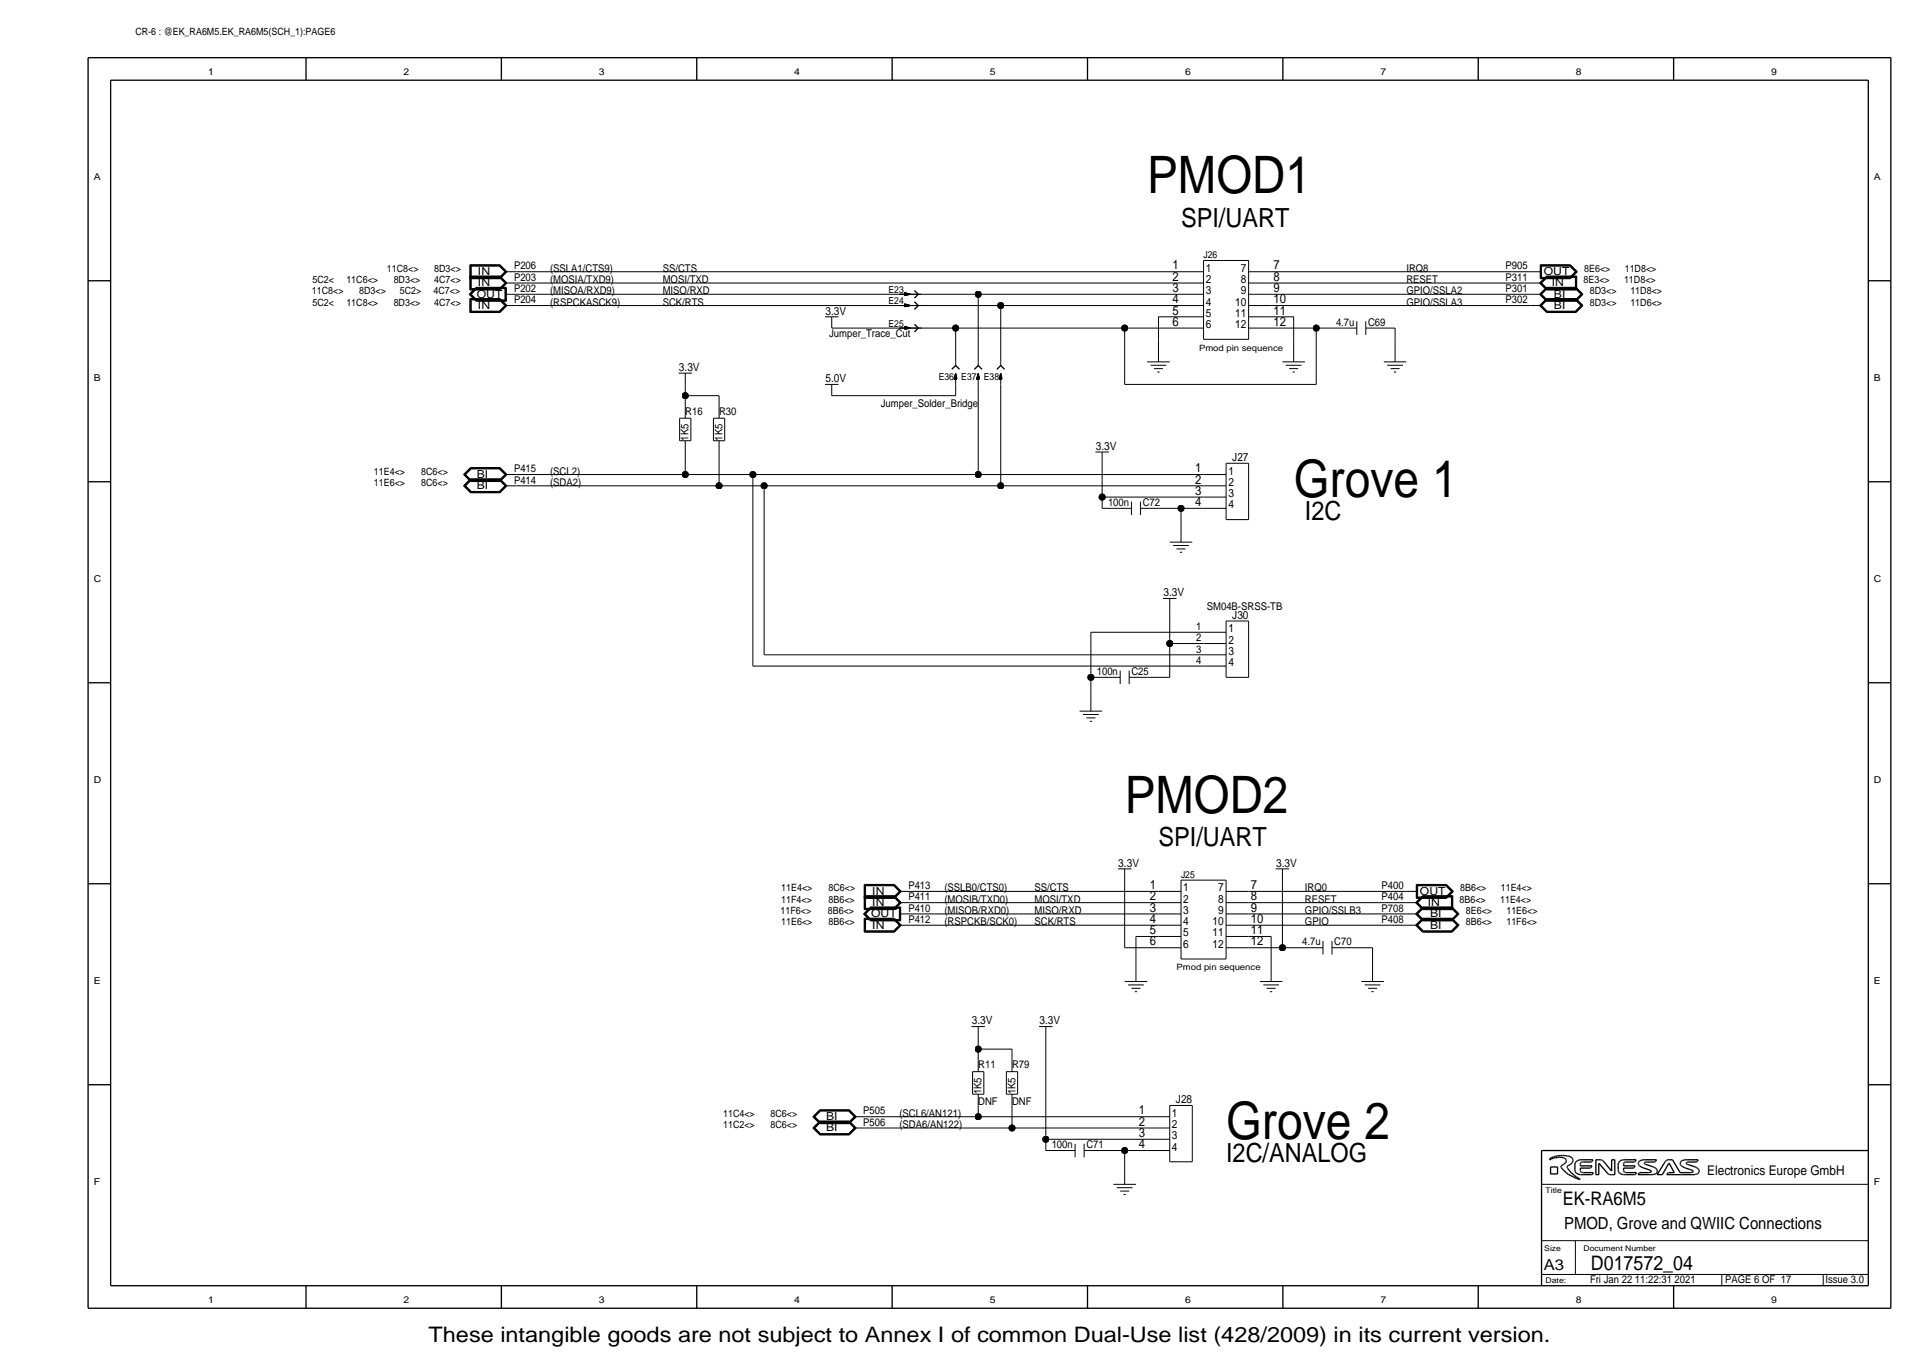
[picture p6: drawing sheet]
<svg xmlns="http://www.w3.org/2000/svg" width="433mm" height="309mm" viewBox="0 0 433 309" stroke-linecap="round" stroke-linejoin="round" font-family="sans-serif">
<g fill="none" stroke="#000" stroke-width=".23">
<path d="M105.9 59.7v3.1zM105.9 59.7h6.8zM106 59.8h6.7zM106 59.8v2.9zM106.1 59.9h6.5zM106.1 59.9v2.7zM106.2 60h6.4zM106.2 60v2.5zM112.6 60l1.2 1.3zM112.6 59.9l1.4 1.4zM112.7 59.8l1.4 1.5zM112.7 59.7l1.6 1.6z"/>
<path d="M271.3 58.7h10.2zM271.3 58.7v17.8zM281.5 58.7v17.8zM347.2 59.7h6.8zM347.2 59.7v3.1zM347.3 59.8h6.7zM347.3 59.8v2.9zM347.4 59.9h6.5zM347.4 59.9v2.7zM347.5 60h6.4zM347.5 60v2.5zM353.9 60l1.2 1.3z"/>
<path d="M353.9 59.9l1.4 1.4zM354 59.8l1.4 1.5zM354 59.7l1.6 1.6zM105.8 66.3l1.5-1.5zM105.8 66.3l1.5 1.6zM105.9 66.3l1.5 1.5zM105.9 66.3l1.5-1.4zM105.9 62.2v3.2zM105.9 65.4h6.8zM105.9 62.2h6.8zM105.9 67.3v3.2zM105.9 70.5h6.8z"/>
<path d="M105.9 67.3h6.8zM105.9 62.8h6.8zM106 62.3h6.7zM106 62.3v3zM106 65.3h6.7zM106 67.4h6.7zM106 67.4v3zM106 70.4h6.7zM106 62.7h6.7zM106.1 66.3l1.3-1.3zM106.1 66.3l1.3 1.4zM106.1 62.4h6.5z"/>
<path d="M106.1 62.4v2.8zM106.1 65.2h6.5zM106.1 67.5h6.5zM106.1 67.5v2.8zM106.1 70.3h6.5zM106.1 62.6h6.5zM106.2 66.3l1.3 1.3zM106.2 62.5h6.4zM106.2 62.5v2.6zM106.2 65.1h6.4zM106.2 67.6h6.4zM106.2 67.6v2.6z"/>
<path d="M106.2 70.2h6.4zM107.3 64.8h6.8zM107.3 67.9h6.8zM107.4 64.9h6.6zM107.4 67.8h6.6zM107.4 65h6.5zM107.4 67.7h6.5zM107.5 65.1l-1.3 1.2zM107.5 65.1h6.3zM107.5 67.6h6.3zM112.6 62.5l1.2 1.3zM112.6 65.1l1.2-1.3z"/>
<path d="M112.6 67.6l1.2 1.3zM112.6 70.2l1.2-1.3zM112.6 62.5l1.2-1.2zM112.6 62.4l1.4 1.4zM112.6 65.2l1.4-1.4zM112.6 67.5l1.4 1.4zM112.6 70.3l1.4-1.4zM112.6 62.6l1.4-1.3zM112.7 62.3l1.4 1.5zM112.7 67.4l1.4 1.5zM112.7 62.7l1.4-1.4zM112.7 62.2l1.6 1.6z"/>
<path d="M112.7 65.4l1.6-1.6zM112.7 67.3l1.6 1.6zM112.7 70.5l1.6-1.6zM112.7 62.8l1.6-1.5zM113.8 66.3h2.6zM113.8 65.1v2.5zM113.8 63.8h2.6zM113.8 68.9h2.6zM113.8 61.3h2.6zM113.9 65v2.7zM114 64.9v2.9zM114.1 64.8v3.1z"/>
<path d="M114.1 63.8l-1.4 1.5zM114.1 68.9l-1.4 1.5zM116.4 63.8h149.8zM116.4 66.3h86.3zM116.4 68.9h86.3zM116.4 61.3h149.8zM186 71.4h3zM187.5 74h15.2zM187.5 71.4v2.6zM202.7 74h5.1zM202.7 68.9h5.1zM202.7 66.3h5.1z"/>
<path d="M202.7 74h2.6zM202.7 68.9h2.6zM202.7 66.3h2.6zM203.9 73.6v.7zM203.9 73.6l1.4 .4zM203.9 68.5v.7zM203.9 68.5l1.4 .4zM203.9 65.9v.7zM203.9 65.9l1.4 .4zM204 73.6v.6zM204 74.3l1.3-.3zM204 68.5v.6z"/>
<path d="M204 69.2l1.3-.3zM204 66v.6zM204 65.9v.7zM204 66.6l1.3-.3zM204 74.2l.4-.2zM204 74.2l1-.2zM204 74.2l.6-.2zM204 74.2l.7-.1zM204 74h.8zM204 73.9h.6zM204 73.8l.9 .1zM204 73.7l1 .2z"/>
<path d="M204 69.1l.4-.2zM204 69.1l1-.2zM204 69.1l.6-.2zM204 69.1l.7-.1zM204 68.9h.8zM204 68.8h.6zM204 68.7l.9 .1zM204 68.6l1 .2zM204 65.9v.6zM204 66v.5zM204 66.5l.4-.1zM204 66.5l1-.2z"/>
<path d="M204 66.6l.6-.2zM204 66.6l.7-.2zM204 66.4l.8-.1zM204 66.2l.6 .1zM204 66.1l.9 .2zM204 66l1 .3zM204.1 73.9l.3 .1zM204.1 74l1-.1zM204.1 74.1h.1zM204.1 74h.1zM204.1 73.7h.2zM204.1 73.6v.6z"/>
<path d="M204.1 74.1h.3zM204.1 74h.7zM204.1 74.1l.8-.1zM204.1 73.9h.3zM204.1 73.8l.6 .1zM204.1 73.7l.9 .2zM204.1 68.8l.3 .1zM204.1 68.9l1-.1zM204.1 69h.1zM204.1 68.9h.1zM204.1 68.6h.2zM204.1 68.5v.6z"/>
<path d="M204.1 69h.3zM204.1 68.9h.7zM204.1 69l.8-.1zM204.1 68.8h.3zM204.1 68.7l.6 .1zM204.1 68.6l.9 .2zM204.1 66.3l.3 .1zM204.1 66.3h1zM204.1 66.4h.1zM204.1 66l.2 .1zM204.1 66v.5zM204.1 66.5l.3-.1z"/>
<path d="M204.1 66.4h.7zM204.1 66.4h.8zM204.1 66.3h.3zM204.1 66.2l.6 .1zM204.1 66.1l.9 .2zM204.1 74h.1M204.2 73.8h.1M204.1 68.9h.1M204.2 68.7h.1M204.1 66.4h.1M204.2 66.1h.1M204.2 74v.1z"/>
<path d="M204.2 68.9v.1zM204.2 66.3v.2zM204.4 73.9h.7zM204.4 68.8h.7zM204.4 66.3h.7zM204.7 74.1l.4-.1zM204.7 69l.4-.1zM204.7 66.4l.4-.1zM207.8 74h7.6zM207.8 66.3h12.7zM207.8 68.9h17.8zM215.4 74h38.1z"/>
<path d="M215.4 74v7.6zM220.5 66.3h45.7zM220.5 66.3v15.3zM225.6 68.9h40.6zM225.6 68.9v12.7zM253.5 74v12.7zM253.5 74h12.7zM261.2 71.4h5zM261.2 71.4v5.1zM261.2 76.5v5.1zM266.2 74h5.1zM266.2 71.4h5.1z"/>
<path d="M266.2 68.9h5.1zM266.2 66.3h5.1zM266.2 63.8h5.1zM266.2 61.3h5.1zM271.3 76.5h10.2zM281.5 74h5.1zM281.5 71.4h5.1zM281.5 68.9h5.1zM281.5 66.3h5.1zM281.5 63.8h5.1zM281.5 61.3h5.1zM286.6 68.9h58.4z"/>
<path d="M286.6 61.3h58.4zM286.6 74h10.1zM286.6 71.4h5zM286.6 66.3h58.4zM286.6 63.8h58.4zM291.6 71.4v5.1zM291.6 76.5v5.1zM296.7 74h5.1zM296.7 74v12.7zM301.8 74h4.1zM305.9 72.4v3.1zM307.9 74h4.1z"/>
<path d="M307.9 72.4v3.1zM312 74h2.5zM314.5 74v2.5zM314.5 76.5v5.1zM345 66.3h2.5zM345 63.8h2.5zM345 61.3h2.5zM345 68.9h2.5zM347.1 66.3l1.5-1.5zM347.1 66.3l1.5 1.6zM347.1 63.8l1.5-1.6zM347.1 63.8l1.5 1.6z"/>
<path d="M347.1 68.9l1.5 1.6zM347.2 66.3l1.5-1.4zM347.2 66.3l1.5 1.5zM347.2 63.8l1.5-1.5zM347.2 63.8l1.5 1.5zM347.2 62.8h6.8zM347.2 68.9l1.5-1.5zM347.2 68.9l1.5 1.5zM347.3 62.7h6.7zM347.4 66.3l1.3-1.3zM347.4 66.3l1.3 1.4zM347.4 63.8l1.3-1.4z"/>
<path d="M347.4 63.8l1.3 1.4zM347.4 68.9l1.3-1.4zM347.4 68.9l1.3 1.4zM347.4 62.6h6.5zM347.5 66.3l1.3 1.3zM347.5 63.8l1.3-1.3zM347.5 63.8l1.3 1.3zM347.5 62.5h6.4zM347.5 68.9l1.3-1.3zM347.5 68.9l1.3 1.3zM348.6 67.9h6.7zM348.6 64.8h6.7z"/>
<path d="M348.6 62.2h6.8zM348.6 65.4h6.8zM348.6 67.3l-1.5 1.6zM348.6 70.5h6.7zM348.6 67.3h6.7zM348.7 67.8h6.5zM348.7 64.9h6.5zM348.7 62.3h6.6zM348.7 65.3h6.6zM348.7 70.4h6.5zM348.7 67.4h6.5zM348.7 67.7h6.5z"/>
<path d="M348.7 65h6.5zM348.7 62.4h6.5zM348.7 65.2h6.5zM348.7 70.3h6.5zM348.7 67.5h6.5zM348.8 65.1l-1.3 1.2zM348.8 67.6h6.3zM348.8 65.1h6.3zM348.8 62.5h6.3zM348.8 70.2h6.3zM353.9 62.5l1.2-1.2zM353.9 62.6l1.4-1.3z"/>
<path d="M354 62.7l1.4-1.4zM355.1 65.1l1.3 1.2zM355.1 62.5v2.6zM355.1 70.2l1.3-1.3zM355.1 67.6l1.3 1.3zM355.2 65l1.4 1.3zM355.2 67.5l1.4 1.4zM355.2 67.8l1.5-1.5zM355.2 64.9l1.5 1.4zM355.2 62.4v2.8zM355.2 67.4l1.5 1.5zM355.3 67.9l1.6-1.6z"/>
<path d="M355.3 64.8l1.6 1.5zM355.3 70.5l1.6-1.6zM355.3 67.3l1.6 1.6zM355.3 62.3v3zM355.4 62.2v3.2zM355.6 61.3l-1.6 1.5zM356.4 66.3l-1.3 1.3zM356.6 66.3l-1.4 1.4zM356.6 68.9l-1.4 1.4zM356.7 68.9l-1.5 1.5zM153 84.1h3zM153.2 99.4h2.6z"/>
<path d="M153.2 94.3v5.1zM153.2 94.3h2.6zM154.5 89.2h7.6zM154.5 86.7v2.5zM154.5 89.2v2.5zM154.5 84.1v2.6zM154.5 91.7v2.6zM154.5 99.4v2.5zM155.8 94.3v5.1zM160.8 99.4h2.6zM160.8 94.3v5.1zM160.8 94.3h2.6z"/>
<path d="M162.1 89.2v2.5zM162.1 91.7v2.6zM162.1 99.4v2.5zM163.4 94.3v5.1zM186 86.7h3zM187.5 89.2h27.9zM187.5 86.7v2.5zM215 85.5h.7zM215 85.4h.6zM215 85.4h.7zM215.1 85.4h.6zM215.1 85.3h.5z"/>
<path d="M215.2 85.1l-.1 .2zM215.2 85.2h.1M215.4 84.7l-.1 .6zM215.4 84.4l-.2 .9zM215.4 84.8l-.1 .6zM215.4 84.5l-.2 .9zM215.4 84.4l-.3 1zM215.4 84.3v1zM215.4 86.7v2.5zM215.4 84.1l.3 1.3zM215.4 84.1l-.4 1.4zM215.4 85.2h.2z"/>
<path d="M215.4 84.3l.1 .4zM215.4 84.6l.1 .8zM215.4 84.1v2.6zM215.4 81.6v.8zM215.4 84.4l.2 1zM215.5 84.8l.2 .6zM215.5 84.5v.8zM215.5 85l-.1 .3zM215.5 85l.1 .4zM215.5 85.3h.1M215.5 84.6v.7zM215.5 84.7l.2 .7z"/>
<path d="M215.5 85l.1 .3zM215.5 85.2v.1zM220.1 85.5h.7zM220.1 85.4h.6zM220.1 85.4h.7zM220.2 85.4h.6zM220.2 85.3h.5zM220.3 85.1l-.1 .2zM220.3 85.2h.1M220.5 84.7l-.1 .6zM220.5 84.4l-.2 .9zM220.5 84.8l-.1 .6z"/>
<path d="M220.5 84.5l-.2 .9zM220.5 84.4l-.3 1zM220.5 84.3v1zM220.5 86.7v20.3zM220.5 84.1l.3 1.3zM220.5 84.1l-.4 1.4zM220.5 85.2h.2zM220.5 84.3l.1 .4zM220.5 84.6l.1 .8zM220.5 84.1v2.6zM220.5 81.6v.8zM220.5 84.4l.2 1z"/>
<path d="M220.6 84.8l.2 .6zM220.6 84.5v.8zM220.6 85l-.1 .3zM220.6 85l.1 .4zM220.6 85.3h.1M220.6 84.6v.7zM220.6 84.7l.2 .7zM220.6 85l.1 .3zM220.6 85.2v.1zM225.2 85.5h.7zM225.2 85.4h.6zM225.2 85.4h.7z"/>
<path d="M225.2 85.3h.6zM225.3 85.1v.2zM225.4 85.2h.1M225.6 84.7l-.1 .6zM225.6 84.4l-.3 .9zM225.6 84.8l-.1 .6zM225.6 84.5l-.2 .9zM225.6 84.4l-.3 1zM225.6 84.3v1zM225.6 86.7v22.8zM225.6 84.1l.3 1.3zM225.6 84.1l-.4 1.4z"/>
<path d="M225.6 85.2h.2zM225.6 84.3l.1 .4zM225.6 84.6l.1 .8zM225.6 84.1v2.6zM225.6 81.6v.8zM225.6 84.4l.2 1zM225.7 84.8l.2 .6zM225.7 84.5v.8zM225.7 85l-.1 .3zM225.7 85l.1 .4zM225.7 85.3h.1M225.7 84.6v.7z"/>
<path d="M225.7 84.7l.2 .7zM225.7 85l.1 .3zM225.7 85.2v.1zM253.5 86.7h43.2zM258.6 81.6h5.1zM259.4 82.3h3.5zM260.1 83.1h2.1zM260.9 83.9h.5zM289.1 81.6h5.1zM289.9 82.3h3.5zM290.6 83.1h2.1zM291.4 83.9h.5z"/>
<path d="M312 81.6h5zM312.7 82.3h3.6zM313.5 83.1h2zM314.2 83.9h.6zM104.5 107l1.6-1.6zM104.5 107l1.6 1.6zM104.5 109.5l1.6-1.6zM104.5 109.5l1.6 1.6zM104.6 107l1.5 1.5zM104.6 109.5l1.5-1.4zM104.6 109.5l1.5 1.5zM104.8 107l1.4-1.4z"/>
<path d="M104.8 107l1.4 1.4zM104.8 109.5l1.4-1.3zM104.8 109.5l1.4 1.4zM105 107l1.2-1.3zM105 107l1.2 1.3zM105 109.5l1.2-1.2zM105 109.5l1.2 1.3zM106.1 108.6h6.6zM106.1 105.4h6.6zM106.1 111.1h6.6zM106.1 107.9h6.6zM106.1 105.5l-1.5 1.5z"/>
<path d="M106.1 108.5h6.6zM106.1 105.5h6.6zM106.1 111h6.6zM106.1 108.1h6.6zM106.2 108.4h6.4zM106.2 105.6h6.4zM106.2 110.9h6.4zM106.2 108.2h6.4zM106.2 108.3h6.4zM106.2 105.7h6.4zM106.2 110.8h6.4zM112.6 108.3l1.2-1.3z"/>
<path d="M112.6 105.7l1.2 1.3zM112.6 108.3l1.2 1.2zM112.6 108.4l1.4-1.4zM112.6 105.6l1.4 1.4zM112.6 108.2l1.4 1.3zM112.7 105.5l1.4 1.5zM112.7 108.1l1.4 1.4zM112.7 108.6l1.6-1.6zM112.7 105.4l1.6 1.6zM112.7 107.9l1.6 1.6zM113.8 107h2.6zM113.8 109.5l-1.2 1.3z"/>
<path d="M113.8 109.5h2.6zM114 109.5l-1.4 1.4zM114.1 107l-1.4 1.5zM114.1 109.5l-1.4 1.5zM114.3 109.5l-1.6 1.6zM116.4 107h38.1zM116.4 109.5h45.7zM154.5 107h15.2zM154.5 101.9v5.1zM162.1 109.5h10.2zM162.1 101.9v7.6zM169.7 107h50.8z"/>
<path d="M169.7 107v43.2zM172.3 109.5h53.3zM172.3 109.5v38.1zM220.5 107h50.8zM225.6 109.5h45.7zM246.9 101.9h3.1zM248.5 114.6h2.5zM248.5 112.1v2.5zM248.5 112.1h22.8zM248.5 104.4v7.7zM248.5 101.9v2.5zM251 114.6h4.1z"/>
<path d="M255.1 113.1v3zM257.1 114.6h4.1zM257.1 113.1v3zM261.2 114.6h5zM266.2 114.6v2.5zM266.2 114.6h5.1zM266.2 117.1v5.1zM271.3 114.6h5.1zM271.3 112.1h5.1zM271.3 109.5h5.1zM271.3 107h5.1zM276.4 117.1h5.1z"/>
<path d="M276.4 104.4v12.7zM276.4 104.4h5.1zM281.5 104.4v12.7zM262.2 134.9h3zM263.7 137.5v7.6zM263.7 122.2h5.1zM263.7 134.9v2.6zM264.5 123h3.5zM265.2 123.7h2.1zM266 124.5h.5zM169.7 150.2h101.6zM172.3 147.6h99z"/>
<path d="M245.9 142.5v10.2zM245.9 142.5h25.4zM245.9 152.7v2.5zM245.9 152.7h2.6zM245.9 155.2v5.1zM248.5 152.7h4zM252.5 151.2v3zM254.6 152.7h4zM254.6 151.2v3zM258.6 152.7h5.1zM263.7 145.1v7.6zM263.7 145.1h7.6z"/>
<path d="M271.3 150.2h5.1zM271.3 147.6h5.1zM271.3 145.1h5.1zM271.3 142.5h5.1zM276.4 152.7h5.1zM276.4 140v12.7zM276.4 140h5.1zM281.5 140v12.7zM243.4 160.3h5.1zM244.1 161.1h3.6zM244.9 161.8h2zM245.7 162.6h.5z"/>
<path d="M194.8 199.4v3.1zM194.8 199.4h6.8zM194.9 199.5h6.7zM194.9 199.5v2.9zM195 199.6h6.5zM195 199.6v2.7zM195.1 199.7h6.4zM195.1 199.7v2.5zM201.5 199.7l1.2 1.3zM201.5 199.6l1.4 1.4zM201.6 199.5l1.4 1.5zM201.6 199.4l1.6 1.6z"/>
<path d="M252 195.9h3.1zM253.5 198.4v15.3zM253.5 195.9v2.5zM266.2 198.4h10.2zM266.2 198.4v17.8zM276.4 198.4v17.8zM287.6 195.9h3zM289.1 198.4v15.3zM289.1 195.9v2.5zM319.3 199.4h6.8zM319.3 199.4v3.1zM319.4 199.5h6.6z"/>
<path d="M319.4 199.5v2.9zM319.5 199.6h6.5zM319.5 199.6v2.7zM319.6 199.7h6.3zM319.6 199.7v2.5zM325.9 199.7l1.3 1.3zM326 199.6l1.4 1.4zM326 199.5l1.5 1.5zM326.1 199.4l1.6 1.6zM194.7 206l1.5-1.5zM194.7 206l1.5 1.6zM194.8 207v3.2z"/>
<path d="M194.8 210.2h6.8zM194.8 207h6.8zM194.8 206l1.5 1.5zM194.8 206l1.5-1.4zM194.8 202.5h6.8zM194.8 201.9v3.2zM194.8 205.1h6.8zM194.8 201.9h6.8zM194.9 207.1h6.7zM194.9 207.1v3zM194.9 210.1h6.7zM194.9 202.4h6.7z"/>
<path d="M194.9 202h6.7zM194.9 202v3zM194.9 205h6.7zM195 206l1.3-1.3zM195 206l1.3 1.4zM195 207.2h6.5zM195 207.2v2.8zM195 210h6.5zM195 202.3h6.5zM195 202.1h6.5zM195 202.1v2.8zM195 204.9h6.5z"/>
<path d="M195.1 207.3h6.4zM195.1 207.3v2.6zM195.1 209.9h6.4zM195.1 206l1.3 1.3zM195.1 202.2h6.4zM195.1 202.2v2.6zM195.1 204.8h6.4zM196.2 204.5h6.8zM196.2 207.6h6.8zM196.3 204.6h6.6zM196.3 207.5h6.6zM196.3 204.7h6.5z"/>
<path d="M196.3 207.4h6.5zM196.4 204.8l-1.3 1.2zM196.4 204.8h6.3zM196.4 207.3h6.3zM201.5 207.3l1.2 1.3zM201.5 209.9l1.2-1.3zM201.5 202.2l1.2 1.3zM201.5 207.2l1.4 1.4zM201.5 210l1.4-1.4zM201.5 202.3l1.4-1.3zM201.5 202.1l1.4 1.4zM201.5 204.9l1.4-1.4z"/>
<path d="M201.6 207.1l1.4 1.5zM201.6 210.1l1.4-1.5zM201.6 202.4l1.4-1.4zM201.6 202l1.4 1.5zM201.6 205l1.4-1.5zM201.6 207l1.6 1.6zM201.6 210.2l1.6-1.6zM201.6 202.5l1.6-1.5zM201.6 201.9l1.6 1.6zM202.7 208.6h2.6zM202.7 206h2.6zM202.7 204.8v2.5z"/>
<path d="M202.7 201h2.6zM202.7 201l-1.2 1.2zM202.7 203.5h2.6zM202.7 203.5l-1.2 1.3zM202.8 204.7v2.7zM202.9 204.6v2.9zM203 204.5v3.1zM203.2 203.5l-1.6 1.6zM205.3 208.6h55.9zM205.3 203.5h55.9zM205.3 206h55.9zM205.3 201h55.9z"/>
<path d="M253.5 213.7h7.7zM256.1 211.1h5.1zM256.1 211.1v5.1zM256.1 216.2v5.1zM261.2 213.7h5zM261.2 211.1h5zM261.2 208.6h5zM261.2 206h5zM261.2 203.5h5zM261.2 201h5zM266.2 216.2h10.2zM276.4 213.7h5.1z"/>
<path d="M276.4 211.1h5.1zM276.4 208.6h5.1zM276.4 206h5.1zM276.4 203.5h5.1zM276.4 201h5.1zM281.5 213.7h7.6zM281.5 211.1h5.1zM281.5 208.6h35.5zM281.5 201h35.5zM281.5 206h35.5zM281.5 203.5h35.5zM286.6 211.1v5.1z"/>
<path d="M286.6 216.2v5.1zM289.1 213.7h5.1zM294.2 213.7h4zM298.2 212.1v3.1zM300.3 213.7h4zM300.3 212.1v3.1zM304.3 213.7h5.1zM309.4 213.7v2.5zM309.4 216.2v5.1zM317 201h2.6zM317 208.6h2.6zM317 206h2.6z"/>
<path d="M317 203.5h2.6zM319.1 208.6l1.6-1.6zM319.1 208.6l1.6 1.6zM319.1 206l1.6-1.5zM319.1 206l1.6 1.6zM319.1 203.5l1.6-1.6zM319.1 203.5l1.6 1.6zM319.3 202.5h6.8zM319.3 208.6l1.5-1.5zM319.3 208.6l1.5 1.5zM319.3 206l1.5-1.4zM319.3 206l1.5 1.5z"/>
<path d="M319.3 203.5l1.5-1.5zM319.3 203.5l1.5 1.5zM319.4 202.4h6.6zM319.4 208.6l1.4-1.4zM319.4 208.6l1.4 1.4zM319.4 206l1.4-1.3zM319.4 206l1.4 1.4zM319.4 203.5l1.4-1.4zM319.4 203.5l1.4 1.4zM319.5 202.3h6.5zM319.6 202.2h6.3zM319.6 208.6l1.3-1.3z"/>
<path d="M319.6 208.6l1.3 1.3zM319.6 206l1.3-1.2zM319.6 206l1.3 1.3zM319.6 203.5l1.3-1.3zM319.6 203.5l1.3 1.3zM320.7 210.2h6.7zM320.7 207h6.7zM320.7 207.6h6.7zM320.7 204.5h6.7zM320.7 201.9h6.8zM320.7 205.1h6.8zM320.8 210.1h6.5z"/>
<path d="M320.8 207.1h6.5zM320.8 207.5h6.5zM320.8 204.6h6.5zM320.8 202h6.6zM320.8 205h6.6zM320.8 210h6.5zM320.8 207.2h6.5zM320.8 207.4h6.5zM320.8 204.7h6.5zM320.8 202.1h6.5zM320.8 204.9h6.5zM320.9 209.9h6.3z"/>
<path d="M320.9 207.3h6.3zM320.9 204.8h6.3zM320.9 202.2h6.3zM325.9 202.2l1.3-1.2zM326 202.3l1.4-1.3zM326.1 202.5l1.6-1.5zM327.2 209.9l1.3-1.3zM327.2 207.3l1.3 1.3zM327.2 204.8l1.3 1.2zM327.2 202.2v2.6zM327.3 210l1.3-1.4zM327.3 207.2l1.3 1.4z"/>
<path d="M327.3 207.4l1.3-1.4zM327.3 204.7l1.3 1.3zM327.3 210.1l1.5-1.5zM327.3 207.1l1.5 1.5zM327.3 207.5l1.5-1.5zM327.3 204.6l1.5 1.4zM327.3 202.1v2.8zM327.4 210.2l1.5-1.6zM327.4 207l1.5 1.6zM327.4 207.6l1.5-1.6zM327.4 204.5l1.5 1.5zM327.4 202v3z"/>
<path d="M327.5 201l-1.5 1.4zM327.5 201.9v3.2zM328.5 206l-1.3 1.3zM219 231.4h3zM220.5 234v2.5zM220.5 236.5h7.6zM220.5 236.5v2.6zM220.5 231.4v2.6zM220.5 239.1v2.5zM228.1 236.5v2.6zM228.1 239.1v2.5zM234.2 231.4h3.1z"/>
<path d="M235.8 234v22.8zM235.8 231.4v2.6zM253.5 221.3h5.1zM254.3 222h3.6zM255.1 222.8h2zM255.8 223.6h.5zM284 221.3h5.1zM284.8 222h3.5zM285.5 222.8h2.1zM286.3 223.6h.5zM306.9 221.3h5.1zM307.6 222h3.6z"/>
<path d="M308.4 222.8h2zM309.2 223.6h.5zM183.2 251.8l1.6-1.6zM183.2 251.8l1.6 1.5zM183.2 254.3l1.6-1.6zM183.2 254.3l1.6 1.6zM183.4 251.8l1.5-1.5zM183.4 251.8l1.5 1.4zM183.4 254.3l1.5-1.5zM183.4 254.3l1.5 1.5zM183.5 251.8l1.4-1.4zM183.5 251.8l1.4 1.3z"/>
<path d="M183.5 254.3l1.4-1.4zM183.5 254.3l1.4 1.4zM183.7 251.8l1.3 1.2zM183.7 254.3l1.3 1.3zM184.8 253.3h6.7zM184.8 250.2h6.7zM184.8 255.9h6.7zM184.8 252.7h6.7zM184.9 253.2h6.5zM184.9 250.3h6.5zM184.9 255.8h6.5zM184.9 252.8h6.5z"/>
<path d="M184.9 253.1h6.5zM184.9 250.4h6.5zM184.9 255.7h6.5zM184.9 252.9h6.5zM185 250.5l-1.3 1.3zM185 253h6.3zM185 250.5h6.3zM185 253l-1.3 1.3zM185 255.6h6.3zM191.3 253l1.3-1.2zM191.3 250.5l1.3 1.3zM191.3 255.6l1.3-1.3z"/>
<path d="M191.3 253l1.3 1.3zM191.4 253.1l1.3-1.3zM191.4 250.4l1.3 1.4zM191.4 255.7l1.3-1.4zM191.4 252.9l1.3 1.4zM191.4 253.2l1.5-1.4zM191.4 250.3l1.5 1.5zM191.4 255.8l1.5-1.5zM191.4 252.8l1.5 1.5zM191.5 253.3l1.5-1.5zM191.5 250.2l1.5 1.6zM191.5 255.9l1.5-1.6z"/>
<path d="M191.5 252.7l1.5 1.6zM192.6 251.8h2.5zM192.6 254.3h2.5zM195.1 254.3h33zM195.1 251.8h25.4zM219.3 246.7h2.5zM219.3 241.6v5.1zM219.3 241.6h2.5zM220.5 249.2v2.6zM220.5 251.8h38.1zM220.5 246.7v2.5zM221.8 241.6v5.1z"/>
<path d="M226.9 246.7h2.5zM226.9 241.6v5.1zM226.9 241.6h2.5zM228.1 254.3h30.5zM228.1 249.2v5.1zM228.1 246.7v2.5zM229.4 241.6v5.1zM235.8 259.4h2.5zM235.8 256.8v2.6zM235.8 256.8h22.8zM238.3 259.4h4.1zM242.4 257.9v3z"/>
<path d="M244.4 259.4h4.1zM244.4 257.9v3zM248.5 259.4h5zM253.5 259.4v2.5zM253.5 259.4h5.1zM258.6 259.4h5.1zM258.6 256.8h5.1zM258.6 254.3h5.1zM258.6 251.8h5.1zM263.7 249.2v12.7zM263.7 249.2h5.1zM268.8 249.2v12.7z"/>
<path d="M251 267h5.1zM251.8 267.8h3.5zM252.5 268.5h2.1zM253.3 269.3h.5zM253.5 261.9v5.1zM263.7 261.9h5.1zM347.5 267h73.7zM347.5 279.7h73.7zM355.1 279.7v7.6zM347.5 287.3h73.7zM388.2 287.3v2.6zM411 287.3v2.6z"/>
</g>
<g fill="#000" stroke="#000" stroke-width=".23">
<circle cx="215.4" cy="74" r=".71"/>
<circle cx="220.5" cy="66.3" r=".71"/>
<circle cx="225.6" cy="68.9" r=".71"/>
<circle cx="253.5" cy="74" r=".71"/>
<circle cx="296.7" cy="74" r=".71"/>
<circle cx="154.5" cy="89.2" r=".71"/>
<circle cx="154.5" cy="107" r=".71"/>
<circle cx="162.1" cy="109.5" r=".71"/>
<circle cx="169.7" cy="107" r=".71"/>
<circle cx="172.3" cy="109.5" r=".71"/>
<circle cx="220.5" cy="107" r=".71"/>
<circle cx="225.6" cy="109.5" r=".71"/>
<circle cx="248.5" cy="112.1" r=".71"/>
<circle cx="266.2" cy="114.6" r=".71"/>
<circle cx="245.9" cy="152.7" r=".71"/>
<circle cx="263.7" cy="145.1" r=".71"/>
<circle cx="289.1" cy="213.7" r=".71"/>
<circle cx="220.5" cy="236.5" r=".71"/>
<circle cx="220.5" cy="251.8" r=".71"/>
<circle cx="228.1" cy="254.3" r=".71"/>
<circle cx="235.8" cy="256.8" r=".71"/>
<circle cx="253.5" cy="259.4" r=".71"/>
</g>
<g fill="none" stroke="#000" stroke-width=".3">
<path d="M19.9 13v281.9zM19.9 13h406.4zM24.9 18.1h396.3zM24.9 18.1v271.8zM69 13v5.1zM113 13v5.1zM157.1 13v5.1zM201.1 13v5.1zM245.2 13v5.1zM289.2 13v5.1zM333.2 13v5.1zM377.3 13v5.1z"/>
<path d="M421.2 18.1v271.8zM426.3 13v281.9zM19.9 63.3h5zM206.1 73.1l.9 .9zM206.1 68l.9 .9zM206.1 65.5l.9 .8zM207 74l-.9 .8zM207 68.9l-.9 .8zM207 66.3l-.9 .9zM421.2 63.3h5.1zM215.4 82.4l.9 .9zM215.4 82.4l-.8 .9z"/>
<path d="M220.5 82.4l.9 .9zM220.5 82.4l-.8 .9zM225.6 82.4l.9 .9zM225.6 82.4l-.9 .9zM19.9 108.6h5zM421.2 108.6h5.1zM19.9 153.9h5zM421.2 153.9h5.1zM19.9 199.2h5zM421.2 199.2h5.1zM19.9 244.6h5zM347.5 259.4v30.5z"/>
<path d="M347.5 259.4h73.7zM421.2 244.6h5.1zM349.4 261.5h.1M349.4 261.3h.1M349.4 261.3l-.1 .2zM349.4 261.2l.1-.1zM349.4 261.2v.1zM349.4 261.5l.4-.2zM349.5 261.1l.4-.1zM349.6 263.1h1.5zM349.6 264.7h1.5zM349.6 263.1v1.6z"/>
<path d="M349.8 261.3l.4-.2zM349.9 261l.4-.2zM350.2 261.1l.4-.1zM350.3 260.8l.3-.1zM350.6 260.7l.4-.1zM350.6 261h.5zM351 260.6h.4zM351.1 261l.4-.1zM351.1 263.1v1.6zM351.4 260.6l.4-.1zM351.5 260.9h.4zM351.8 260.5h.4z"/>
<path d="M351.9 262.9h.1M351.9 262.9v.2zM351.9 263.1l.1 .1zM351.9 260.9l.4 .1zM351.9 262.8h.1M352 262.8l.1-.1zM352 263.2l.2 .4zM352.1 262.7l.4-.2zM352.2 260.5h.5zM352.2 263.6l.5 .4zM352.3 261l.2 .1zM352.5 262.5l.2-.1z"/>
<path d="M352.5 261.1h.2zM352.7 260.5l.3 .1zM352.7 261.1l.1 .1zM352.7 264l.4 .4zM352.8 261.2l.2 .1zM352.8 262.2l.2-.1zM352.8 262.2l-.1 .2zM353 261.3v.1zM353 260.6h.3zM353 261.4l.1 .1zM353.1 261.5v.1zM353.1 261.9l-.1 .2z"/>
<path d="M353.1 264.4l.5 .4zM353.1 261.6v.2zM353.1 261.8v.1zM353.3 263.1v.1zM353.3 263h.1M353.3 260.6l.4 .1zM353.3 263.2l.1 .2zM353.3 262.9h.1M353.3 262.9l.2-.1zM353.4 263.4l.3 .4zM353.5 262.8l.2-.1zM353.6 264.8l.6 .3z"/>
<path d="M353.7 260.7l.2 .1zM353.7 263.8l.2 .3zM353.7 262.7l.3-.2zM353.9 260.8l.2 .1zM353.9 264.1l.3 .3zM354.1 260.9l.2 .1zM354.1 262.4l-.1 .1zM354.1 262.4l.2-.2zM354.2 265.1l.6 .3zM354.2 264.4l.4 .3zM354.3 261l.2 .2zM354.5 261.2l.1 .2z"/>
<path d="M354.5 262l-.2 .2zM354.6 264.7l.3 .3zM354.6 261.8l-.1 .2zM354.6 261.6v.2zM354.6 261.4v.2zM354.8 265.4l.6 .3zM354.9 265l.4 .3zM355 263.9l.1 .3zM355 263.6v.3zM355 262.7v.9zM355 262.4v.3zM355.1 264.2l.2 .2z"/>
<path d="M355.1 262.1l-.1 .3zM355.3 264.4l.1 .2zM355.3 261.9l-.2 .2zM355.3 261.9l.1-.1zM355.3 265.3l.5 .3zM355.4 265.7l.7 .2zM355.4 264.6l.3 .1zM355.4 261.8l.3-.2zM355.7 264.7l.3 .1zM355.7 261.6l.3-.1zM355.8 265.6l.4 .2zM356 264.8h.3z"/>
<path d="M356 261.5h.3zM356.1 265.9h.1M356.2 265.9h.1M356.2 265.8h.1M356.3 262.3v.2zM356.3 262.5v.3zM356.3 262.8h2.6zM356.3 263.3h2.2zM356.3 263.3v.5zM356.3 263.9h.1M356.3 263.9v.2zM356.3 264.8h.4z"/>
<path d="M356.3 261.5h.4zM356.3 262.2v.1zM356.3 264.2h.1M356.3 264.2h.1zM356.4 262.1l.1-.1zM356.4 262.1l-.1 .1zM356.4 264.2l.1 .1zM356.5 262h.1zM356.5 264.3h.2zM356.6 262h.2zM356.7 264.3l.1 .1zM356.7 264.8h2.1z"/>
<path d="M356.7 261.5h2.4zM356.8 262h.2zM356.8 264.4h.2zM357 264.4h2.2zM357 262h1.7zM358.5 263.3h.1zM358.6 263.3h.1M358.7 262l.2-.1zM358.8 264.8h.1M358.9 262.8l-.3 .4zM358.9 264.8h.1zM358.9 261.8v.1z"/>
<path d="M359.1 261.5l-.2 .3zM359.2 264.4l-.2 .4zM359.8 261.5h.6zM359.8 261.5v3.3zM359.8 264.8h.6zM360.4 261.5h.4zM360.4 262.3v2.5zM360.5 262.3h.1M360.5 262.3l1.9 2.2zM360.8 261.5h.2zM361 261.5h.1zM361.1 261.5l.1 .1z"/>
<path d="M361.2 261.6l.1 .1zM361.3 261.7l.2 .2zM361.5 261.9l1.8 2.1zM362.4 264.5l.2 .2zM362.6 264.7v.1zM362.6 264.8h.2zM362.8 264.8h.2zM363 264.8h.3zM363.3 264h.1M363.3 264.8h.7zM363.3 261.5h.7zM363.3 261.5v2.5z"/>
<path d="M364 261.5v3.3zM364.8 263.9l.1 .3zM364.8 263.6v.3zM364.8 262.7v.9zM364.8 262.4v.3zM364.9 264.2l.1 .2zM364.9 262.1l-.1 .3zM365 264.4l.2 .2zM365 261.9l-.1 .2zM365 261.9l.2-.1zM365.2 264.6l.3 .1zM365.2 261.8l.2-.2z"/>
<path d="M365.4 261.6l.3-.1zM365.5 264.7l.2 .1zM365.7 264.8h.3zM365.7 261.5h.3zM366 262.3v.2zM366 262.5v.3zM366 262.8h2.6zM366 263.3h2.2zM366 263.3v.5zM366 263.9h.1M366 263.9v.2zM366 264.1l.1 .1z"/>
<path d="M366 264.8h.4zM366 261.5h.4zM366.1 262.2l-.1 .1zM366.1 264.2h.1zM366.1 262.1v.1zM366.2 264.2l.1 .1zM366.2 262h.2zM366.2 262l-.1 .1zM366.3 264.3h.1zM366.4 262h.1zM366.4 264.3l.2 .1zM366.4 264.8h2.2z"/>
<path d="M366.4 261.5h2.5zM366.5 262h.3zM366.6 264.4h.2zM366.8 264.4h2.1zM366.8 262h1.7zM368.2 263.3h.2zM368.4 263.3h.1M368.5 262l.1-.1zM368.6 264.8h.1M368.6 262.8l-.2 .4zM368.7 261.8l-.1 .1zM368.7 264.8h.1"/>
<path d="M368.9 261.5l-.2 .3zM368.9 264.4l-.2 .4zM369.3 264.8h2.8zM369.3 262.4l.1 .1zM369.3 262.3h.1M369.4 262.5l.1 .2zM369.4 262.1l-.1 .2zM369.4 262v.1zM369.5 262.7l.1 .1zM369.5 264.5l-.2 .3zM369.5 264.5l.1-.1zM369.6 262.8l.1 .1z"/>
<path d="M369.6 261.8l-.2 .2zM369.6 264.4h.1M369.6 264.4h2zM369.7 261.7l-.1 .1zM369.7 261.7l.2-.1zM369.7 262.9l.2 .1zM369.9 263l.3 .2zM369.9 261.6l.3-.1zM370.2 263.2l.4 .1zM370.2 261.5h.3zM370.5 261.5h.4zM370.6 263.3l1.1 .4z"/>
<path d="M370.7 262.1h.1M370.7 262.2h.1M370.7 262.3h.1M370.7 262.3l.1 .1zM370.8 262h.1zM370.8 262.4l.2 .1zM370.9 261.5h2.5zM370.9 262h.1M371 262h.3zM371 262.5l.3 .1zM371.3 262.6l1.1 .4zM371.3 262h1.7z"/>
<path d="M371.6 264.4l.4-.1zM371.7 263.7l.3 .1zM372 264.3h.2zM372 263.8l.2 .1zM372.1 264.8h.4zM372.2 264.3h.1M372.2 263.9l.1 .1zM372.3 264.2h.1M372.3 264v.1zM372.3 264.1v.1zM372.4 263l.4 .1zM372.5 264.8h.3z"/>
<path d="M372.8 263.1l.2 .1zM372.8 264.8l.3-.1zM373 262l.1-.1zM373 263.2l.3 .2zM373.1 264.7l.2-.1zM373.1 261.9l.1-.1zM373.3 263.4l.1 .1zM373.4 261.5l-.2 .3zM373.4 263.5l.1 .2zM373.4 264.5l-.1 .1zM373.5 263.7l.1 .1zM373.5 264.3l-.1 .2z"/>
<path d="M373.6 264.8h1.2zM373.6 263.8v.1zM373.6 264.2l-.1 .1zM373.6 264h.1M373.6 264v.2zM375.3 262l-1.7 2.8zM375.4 261.9l-.1 .1zM375.5 261.8l-.1 .1zM375.5 261.8l.1-.1zM375.7 261.6l-.1 .1zM375.7 261.6l.1-.1zM375.8 264.8h3.3z"/>
<path d="M375.8 261.5h.2zM376 264.5l-.2 .3zM376 264.5l.1-.1zM376 261.5h.3zM376.1 264.4h.1zM376.2 264.4h1.2zM376.2 262.3l-1.4 2.5zM376.2 262.2h.1M376.2 262.2v.1zM376.3 262.2l1.1 2.2zM376.3 261.5h.7zM377 261.5l1.8 2.9z"/>
<path d="M378.8 264.4h2.3zM378.8 262.3v.1zM378.8 262.5l.1 .2zM378.8 262.4h.1M378.8 262.1v.2zM378.9 262.7l.1 .1zM378.9 262l-.1 .1zM379 261.8l-.1 .2zM379 261.8l.1-.1zM379 262.8l.2 .1zM379.1 264.8h2.4zM379.1 261.7l.3-.1z"/>
<path d="M379.2 262.9l.2 .1zM379.4 263l.3 .2zM379.4 261.6l.2-.1zM379.6 261.5h.3zM379.7 263.2l.3 .1zM379.9 261.5h.4zM380 263.3l1.2 .4zM380.1 262.1h.1M380.1 262.2h.1M380.1 262.3h.1M380.1 262.3l.1 .1zM380.2 262h.2z"/>
<path d="M380.2 262.1h.1M380.2 262.4l.2 .1zM380.3 261.5h2.5zM380.4 262h.4zM380.4 262.5l.3 .1zM380.7 262.6l1.2 .4zM380.8 262h1.7zM381.1 264.4l.3-.1zM381.2 263.7l.2 .1zM381.4 264.3h.2zM381.4 263.8l.2 .1zM381.5 264.8h.4z"/>
<path d="M381.7 264.3h.1M381.6 263.9l.1 .1zM381.7 264.2v.1zM381.7 264.1h.1M381.7 264v.1zM381.9 263l.3 .1zM381.9 264.8h.3zM382.2 263.1l.3 .1zM382.2 264.8l.3-.1zM382.5 263.2l.2 .2zM382.5 264.7l.2-.1zM382.5 262l.1-.1z"/>
<path d="M382.6 261.8v.1zM382.7 263.4l.1 .1zM382.7 264.6l.2-.1zM382.8 263.5l.2 .2zM382.8 261.5l-.2 .3zM383 263.7v.1zM383 264.3l-.1 .2zM383 263.8v.1zM383 263.9l.1 .1zM383 264.2v.1zM383.1 264l-.1 .2zM19.9 294.9h406.4z"/>
<path d="M24.9 289.9h396.3zM69 289.9v5zM113 289.9v5zM157.1 289.9v5zM201.1 289.9v5zM245.2 289.9v5zM289.2 289.9v5zM333.2 289.9v5zM377.3 289.9v5z"/>
</g>
<g font-size="11.7">
<text x="258.6" y="43.5">PMOD1</text>
<text x="291.6" y="112.1">Grove 1</text>
<text x="253.5" y="183.2">PMOD2</text>
<text x="276.4" y="256.8">Grove 2</text>
</g>
<g font-size="5.9">
<text x="266.2" y="51.1">SPI/UART</text>
<text x="294.2" y="117.1">I2C</text>
<text x="261.2" y="190.8">SPI/UART</text>
<text x="276.4" y="261.9">I2C/ANALOG</text>
</g>
<text font-size="4.8" x="96.6" y="302.5">These intangible goods are not subject to Annex I of common Dual-Use list (428/2009) in its current version.</text>
<text font-size="4.5" x="358.6" y="286.3">D017572_04</text>
<text font-size="4.2" x="352.3" y="271.6">EK-RA6M5</text>
<text font-size="3.8" x="352.6" y="277.2">PMOD, Grove and QWIIC Connections</text>
<text font-size="3.4" x="348" y="286.3">A3</text>
<text font-size="3" x="384.9" y="265">Electronics Europe GmbH</text>
<g font-size="2.9">
<text x="264.3" y="65.8">3</text>
<text x="264.3" y="63.3">2</text>
<text x="264.3" y="60.8">1</text>
<text x="287.1" y="65.8">9</text>
<text x="287.1" y="63.3">8</text>
<text x="287.1" y="60.8">7</text>
<text x="264.3" y="70.9">5</text>
<text x="264.3" y="68.4">4</text>
<text x="287.1" y="70.9">11</text>
<text x="287.1" y="68.4">10</text>
<text x="264.3" y="73.5">6</text>
<text x="287.1" y="73.5">12</text>
<text x="269.4" y="106.5">1</text>
<text x="269.4" y="111.6">3</text>
<text x="269.4" y="109">2</text>
<text x="269.4" y="114.1">4</text>
<text x="259.2" y="203">2</text>
<text x="259.2" y="200.5">1</text>
<text x="282" y="203">8</text>
<text x="282" y="200.5">7</text>
<text x="259.2" y="208.1">4</text>
<text x="259.2" y="205.5">3</text>
<text x="282" y="208.1">10</text>
<text x="282" y="205.5">9</text>
<text x="259.2" y="213.2">6</text>
<text x="259.2" y="210.6">5</text>
<text x="282" y="213.2">12</text>
<text x="282" y="210.6">11</text>
<text x="256.7" y="251.3">1</text>
<text x="256.7" y="256.3">3</text>
<text x="256.7" y="253.8">2</text>
<text x="256.7" y="258.9">4</text>
</g>
<g font-size="2.6">
<text x="271.8" y="63.8">2</text>
<text x="271.8" y="61.3">1</text>
<text x="279.7" y="63.8">8</text>
<text x="279.7" y="61.3">7</text>
<text x="186.1" y="70.9">3.3V</text>
<text x="271.8" y="71.4">5</text>
<text x="271.8" y="68.9">4</text>
<text x="271.8" y="66.3">3</text>
<text x="278.4" y="71.4">11</text>
<text x="278.4" y="68.9">10</text>
<text x="279.7" y="66.3">9</text>
<text x="271.8" y="74">6</text>
<text x="278.4" y="74">12</text>
<text x="153.1" y="83.6">3.3V</text>
<text x="186.1" y="86.2">5.0V</text>
<text x="247" y="101.4">3.3V</text>
<text x="276.9" y="107">1</text>
<text x="277.8" y="103.9">J27</text>
<text x="276.9" y="112.1">3</text>
<text x="276.9" y="109.5">2</text>
<text x="276.9" y="114.6">4</text>
<text x="262.3" y="134.4">3.3V</text>
<text x="276.9" y="142.5">1</text>
<text x="277.8" y="139.5">J30</text>
<text x="276.9" y="147.6">3</text>
<text x="276.9" y="145.1">2</text>
<text x="276.9" y="150.2">4</text>
<text x="252.1" y="195.4">3.3V</text>
<text x="287.7" y="195.4">3.3V</text>
<text x="266.8" y="203.5">2</text>
<text x="266.8" y="201">1</text>
<text x="274.6" y="203.5">8</text>
<text x="274.6" y="201">7</text>
<text x="266.8" y="208.6">4</text>
<text x="266.8" y="206">3</text>
<text x="273.4" y="208.6">10</text>
<text x="274.6" y="206">9</text>
<text x="266.8" y="213.7">6</text>
<text x="266.8" y="211.1">5</text>
<text x="273.4" y="213.7">12</text>
<text x="273.4" y="211.1">11</text>
<text x="219.1" y="230.9">3.3V</text>
<text x="234.3" y="230.9">3.3V</text>
<text x="264.2" y="251.8">1</text>
<text x="265.1" y="248.7">J28</text>
<text x="264.2" y="256.8">3</text>
<text x="264.2" y="254.3">2</text>
<text x="264.2" y="259.4">4</text>
</g>
<g font-size="2.5">
<text x="107.7" y="64.6">IN</text>
<text x="107.7" y="62">IN</text>
<text x="348" y="62">OUT</text>
<text x="349.8" y="64.6">IN</text>
<text x="107.5" y="67.1">OUT</text>
<text x="107.7" y="69.6">IN</text>
<text x="350.3" y="67.1">BI</text>
<text x="350.3" y="69.6">BI</text>
<text x="107.5" y="107.7">BI</text>
<text x="107.5" y="110.3">BI</text>
<text x="196.6" y="201.7">IN</text>
<text x="320.1" y="201.7">OUT</text>
<text x="196.4" y="206.8">OUT</text>
<text x="196.6" y="209.3">IN</text>
<text x="196.6" y="204.3">IN</text>
<text x="321.9" y="204.3">IN</text>
<text x="322.4" y="209.3">BI</text>
<text x="322.4" y="206.8">BI</text>
<text x="186.2" y="252.5">BI</text>
<text x="186.2" y="255.1">BI</text>
</g>
<g font-size="2.4">
<text x="115.9" y="63.3">P203</text>
<text x="115.9" y="65.8">P202</text>
<text x="115.9" y="60.8">P206</text>
<text x="124" y="63.8">(MOSIA/TXD9)</text>
<text x="124" y="61.3">(SSLA1/CTS9)</text>
<text x="149.4" y="61.3">SS/CTS</text>
<text x="149.4" y="63.8">MOSI/TXD</text>
<text x="317" y="63.8">RESET</text>
<text x="317" y="61.3">IRQ8</text>
<text x="339.4" y="63.3">P311</text>
<text x="339.4" y="65.8">P301</text>
<text x="339.4" y="60.8">P905</text>
<text x="115.9" y="68.4">P204</text>
<text x="124" y="68.9">(RSPCKASCK9)</text>
<text x="124" y="66.3">(MISOA/RXD9)</text>
<text x="149.4" y="68.9">SCK/RTS</text>
<text x="149.4" y="66.3">MISO/RXD</text>
<text x="317" y="68.9">GPIO/SSLA3</text>
<text x="317" y="66.3">GPIO/SSLA2</text>
<text x="339.4" y="68.4">P302</text>
<text x="186.9" y="75.9">Jumper_Trace_Cut</text>
<text x="301.2" y="73.5">4.7u</text>
<text x="308.4" y="73.5">C69</text>
<text x="154.5" y="93.5">R16</text>
<text x="162.1" y="93.5">R30</text>
<text x="198.6" y="91.7">Jumper_Solder_Bridge</text>
<text x="155.2" y="99.4" transform="rotate(-90 155.2 99.4)">1K5</text>
<text x="162.9" y="99.4" transform="rotate(-90 162.9 99.4)">1K5</text>
<text x="115.9" y="106.5">P415</text>
<text x="124" y="107">(SCL2)</text>
<text x="115.9" y="109">P414</text>
<text x="124" y="109.5">(SDA2)</text>
<text x="249.8" y="114.1">100n</text>
<text x="257.6" y="114.1">C72</text>
<text x="272.1" y="137.5">SM04B-SRSS-TB</text>
<text x="269.6" y="142">1</text>
<text x="269.6" y="149.7">4</text>
<text x="269.6" y="147.1">3</text>
<text x="269.6" y="144.6">2</text>
<text x="247.2" y="152.2">100n</text>
<text x="255.1" y="152.2">C25</text>
<text x="204.8" y="200.5">P413</text>
<text x="204.8" y="203">P411</text>
<text x="212.9" y="201">(SSLB0/CTS0)</text>
<text x="212.9" y="203.5">(MOSIB/TXD0)</text>
<text x="233.2" y="203.5">MOSI/TXD</text>
<text x="233.2" y="201">SS/CTS</text>
<text x="294.2" y="201">IRQ0</text>
<text x="294.2" y="203.5">RESET</text>
<text x="311.5" y="200.5">P400</text>
<text x="311.5" y="203">P404</text>
<text x="204.8" y="205.5">P410</text>
<text x="204.8" y="208.1">P412</text>
<text x="212.9" y="208.6">(RSPCKB/SCK0)</text>
<text x="212.9" y="206">(MISOB/RXD0)</text>
<text x="233.2" y="208.6">SCK/RTS</text>
<text x="233.2" y="206">MISO/RXD</text>
<text x="294.2" y="208.6">GPIO</text>
<text x="294.2" y="206">GPIO/SSLB3</text>
<text x="311.5" y="205.5">P708</text>
<text x="311.5" y="208.1">P408</text>
<text x="293.6" y="213.2">4.7u</text>
<text x="300.8" y="213.2">C70</text>
<text x="220.5" y="240.8">R11</text>
<text x="228.1" y="240.8">R79</text>
<text x="194.6" y="251.3">P505</text>
<text x="202.7" y="251.8">(SCL6/AN121)</text>
<text x="220.5" y="249.2">DNF</text>
<text x="221.3" y="246.7" transform="rotate(-90 221.3 246.7)">1K5</text>
<text x="228.1" y="249.2">DNF</text>
<text x="228.9" y="246.7" transform="rotate(-90 228.9 246.7)">1K5</text>
<text x="194.6" y="253.8">P506</text>
<text x="202.7" y="254.3">(SDA6/AN122)</text>
<text x="237.1" y="258.9">100n</text>
<text x="244.9" y="258.9">C71</text>
<text x="358.4" y="289.4">Fri Jan 22 11:22:31 2021</text>
<text x="388.9" y="289.4">PAGE 6 OF 17</text>
<text x="411.5" y="289.4">Issue 3.0</text>
</g>
<g font-size="2.3">
<text x="30.5" y="7.9">CR-6 : @EK_RA6M5.EK_RA6M5(SCH_1):PAGE6</text>
<text x="70.5" y="63.8">5C2&lt;</text>
<text x="78.1" y="63.8">11C6&lt;&gt;</text>
<text x="87.2" y="61.3">11C8&lt;&gt;</text>
<text x="88.7" y="63.8">8D3&lt;&gt;</text>
<text x="97.9" y="63.8">4C7&lt;&gt;</text>
<text x="97.9" y="61.3">8D3&lt;&gt;</text>
<text x="357" y="63.8">8E3&lt;&gt;</text>
<text x="357.1" y="61.3">8E6&lt;&gt;</text>
<text x="366.1" y="63.8">11D8&lt;&gt;</text>
<text x="366.3" y="61.3">11D8&lt;&gt;</text>
<text x="70.3" y="66.3">11C8&lt;&gt;</text>
<text x="70.5" y="68.9">5C2&lt;</text>
<text x="78.1" y="68.9">11C8&lt;&gt;</text>
<text x="81" y="66.3">8D3&lt;&gt;</text>
<text x="88.7" y="68.9">8D3&lt;&gt;</text>
<text x="90.1" y="66.3">5C2&gt;</text>
<text x="97.7" y="66.3">4C7&lt;&gt;</text>
<text x="97.9" y="68.9">4C7&lt;&gt;</text>
<text x="358.4" y="66.3">8D3&lt;&gt;</text>
<text x="358.4" y="68.9">8D3&lt;&gt;</text>
<text x="367.5" y="66.3">11D8&lt;&gt;</text>
<text x="367.5" y="68.9">11D6&lt;&gt;</text>
<text x="84.3" y="107">11E4&lt;&gt;</text>
<text x="94.9" y="107">8C6&lt;&gt;</text>
<text x="84.3" y="109.5">11E6&lt;&gt;</text>
<text x="94.9" y="109.5">8C6&lt;&gt;</text>
<text x="176.1" y="201">11E4&lt;&gt;</text>
<text x="176.1" y="203.5">11F4&lt;&gt;</text>
<text x="186.8" y="203.5">8B6&lt;&gt;</text>
<text x="186.8" y="201">8C6&lt;&gt;</text>
<text x="329" y="203.5">8B6&lt;&gt;</text>
<text x="329.2" y="201">8B6&lt;&gt;</text>
<text x="338.2" y="203.5">11E4&lt;&gt;</text>
<text x="338.3" y="201">11E4&lt;&gt;</text>
<text x="176" y="206">11F6&lt;&gt;</text>
<text x="176.1" y="208.6">11E6&lt;&gt;</text>
<text x="186.6" y="206">8B6&lt;&gt;</text>
<text x="186.8" y="208.6">8B6&lt;&gt;</text>
<text x="330.5" y="206">8E6&lt;&gt;</text>
<text x="330.5" y="208.6">8B6&lt;&gt;</text>
<text x="339.6" y="206">11E6&lt;&gt;</text>
<text x="339.6" y="208.6">11F6&lt;&gt;</text>
<text x="163" y="251.8">11C4&lt;&gt;</text>
<text x="173.7" y="251.8">8C6&lt;&gt;</text>
<text x="163" y="254.3">11C2&lt;&gt;</text>
<text x="173.7" y="254.3">8C6&lt;&gt;</text>
</g>
<g font-size="2.2">
<text x="271.3" y="58.2">J26</text>
<text x="200.3" y="66">E23</text>
<text x="200.3" y="68.5">E24</text>
<text x="200.3" y="73.6">E25</text>
<text x="211.6" y="85.6">E36</text>
<text x="216.7" y="85.6">E37</text>
<text x="221.8" y="85.6">E38</text>
<text x="266.2" y="197.9">J25</text>
</g>
<g font-size="2.1">
<text x="46.9" y="16.8">1</text>
<text x="91" y="16.8">2</text>
<text x="135" y="16.8">3</text>
<text x="179.1" y="16.8">4</text>
<text x="223.1" y="16.8">5</text>
<text x="267.2" y="16.8">6</text>
<text x="311.2" y="16.8">7</text>
<text x="355.2" y="16.8">8</text>
<text x="399.3" y="16.8">9</text>
<text x="21.1" y="40.6">A</text>
<text x="422.5" y="40.6">A</text>
<text x="21.1" y="86">B</text>
<text x="422.5" y="86">B</text>
<text x="21.1" y="131.3">C</text>
<text x="422.5" y="131.3">C</text>
<text x="21.1" y="176.6">D</text>
<text x="422.5" y="176.6">D</text>
<text x="21.1" y="221.9">E</text>
<text x="422.5" y="221.9">E</text>
<text x="21.1" y="267.2">F</text>
<text x="422.5" y="267.2">F</text>
<text x="46.9" y="293.7">1</text>
<text x="91" y="293.7">2</text>
<text x="135" y="293.7">3</text>
<text x="179.1" y="293.7">4</text>
<text x="223.1" y="293.7">5</text>
<text x="267.2" y="293.7">6</text>
<text x="311.2" y="293.7">7</text>
<text x="355.2" y="293.7">8</text>
<text x="399.3" y="293.7">9</text>
</g>
<g font-size="2">
<text x="270.3" y="79">Pmod pin sequence</text>
<text x="265.2" y="218.7">Pmod pin sequence</text>
</g>
<g font-size="1.8">
<text x="348.4" y="269">Title</text>
<text x="348.1" y="282.1">Size</text>
<text x="357" y="282.1">Document Number</text>
<text x="348.4" y="289.4">Date:</text>
</g>
</svg>
